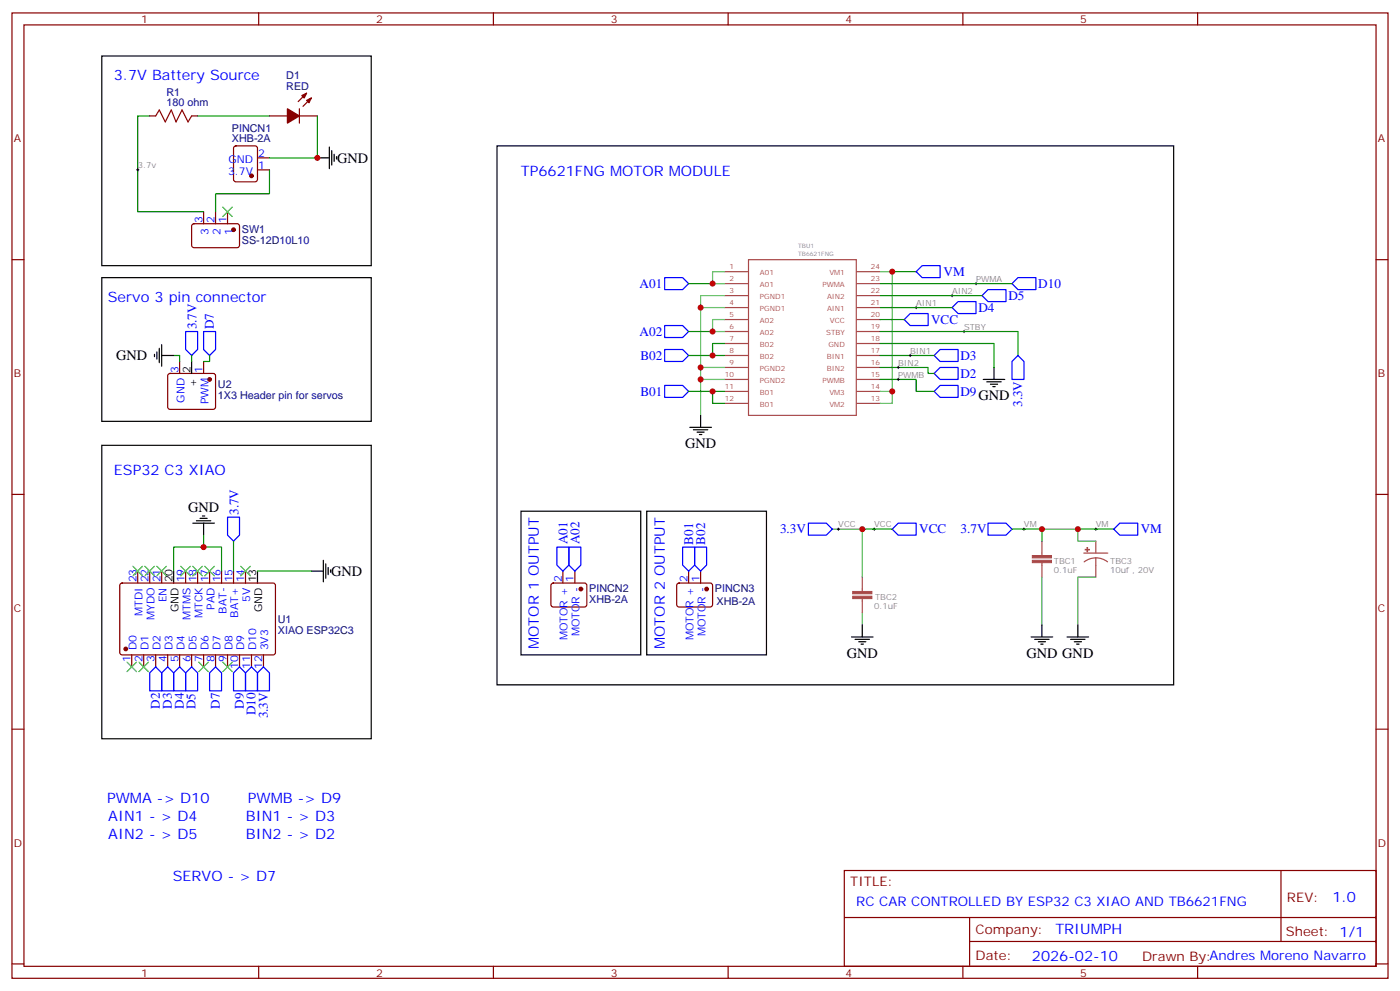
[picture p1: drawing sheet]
<svg xmlns="http://www.w3.org/2000/svg" width="412mm" height="292mm" viewBox="0 0 412 292" stroke-linecap="round" stroke-linejoin="round" font-family="sans-serif">
<g fill="none" stroke="#870000" stroke-width=".35">
<path d="M3.5 3.8h405.4v284.3h-405.4zM7.1 7.3h398.2v277.3h-398.2zM76.2 3.8v3.5M145.3 3.8v3.5M214.5 3.8v3.5M283.6 3.8v3.5M352.8 3.8v3.5M44.1 34.1h1.8M56.4 34.1h1.8M79.4 34.1h5.3M88.2 34.1h5.3M88.2 32v4.3"/>
<path d="M90.3 27.4l-2.5 2.5M91.7 28.9l-2.4 2.4M69 43.2l.5-.2h5.6l.7 .4v9.4l-.4 .7-5.9 .1-.7-.5v-9.4zM75.8 50h3.6M75.8 46.5h3.6M3.5 76.5h3.6M56.7 66.1l.4-.2 13 .1 .5 .6-.1 5.9-.7 .5-12.9-.1-.5-.7v-5.6zM60 62.4v3.5M63.5 62.4v3.5M67 62.4v3.5M405.3 76.5h3.6M49.6 110.2l.5-.2h12.7l.5 .2 .2 .5-.1 9.4-.6 .5-13-.1-.4-.6v-9.2z"/>
<path d="M52.9 106.5v3.5M60 106.5v3.5M3.5 145.6h3.6M405.3 145.6h3.6M35.5 171.9l.5-.2 44.7 .1 .4 .6v20.1l-.7 .4-44.7-.1-.4-.6v-19.8zM40.6 168.2v3.5M44.1 168.2v3.5M47.6 168.2v3.5M54.7 168.2v3.5M58.2 168.2v3.5M61.7 168.2v3.5M65.3 168.2v3.5"/>
<path d="M68.8 168.2v3.5M72.3 168.2v3.5M162.5 171.9l.5-.2 9.4 .1 .5 .6-.1 6-.6 .4-9.5-.1-.4-.6v-5.7zM165.8 168.2v3.5M169.3 168.2v3.5M199.6 171.9l.4-.2 9.5 .1 .4 .6-.1 6-.6 .4-9.4-.1-.5-.6v-5.7zM202.8 168.2v3.5M206.4 168.2v3.5M38.8 192.9v3.5M42.3 192.9v3.5M45.9 192.9v3.5M49.4 192.9v3.5"/>
<path d="M52.9 192.9v3.5M56.4 192.9v3.5M60 192.9v3.5M63.5 192.9v3.5M67 192.9v3.5M70.6 192.9v3.5M74.1 192.9v3.5M77.6 192.9v3.5M3.5 214.8h3.6M405.3 214.8h3.6M248.7 256.4h156.6v28.2h-156.6zM377.3 256.4v20.9"/>
<path d="M248.7 270.2h156.5M285.6 277.3h119.6M285.6 270.2v14.2M3.5 283.9h3.6M76.2 284.6v3.5M145.3 284.6v3.5M214.5 284.6v3.5M283.6 284.6v3.5M352.8 284.6v3.5M405.3 283.9h3.6"/>
</g>
<g fill="none" stroke="#000" stroke-width=".35">
<path d="M30 16.5h79.4v61.7h-79.4zM93.5 46.5h3.5M97 43.3v6.4M97.7 44.4v4.2M98.4 45.4v2.2M99.1 46.1v.7M146.4 43h199.3v158.7h-199.3zM30 81.8h79.4v42.3h-79.4zM45.5 104.4v.7M46.2 103.6v2.2M46.9 102.6v4.2M47.6 104.7h3.6"/>
<path d="M47.6 101.5v6.4M56.4 106.5v3.5M289.6 111.8h6.4M290.7 112.5h4.2M291.7 113.2h2.2M292.5 113.9h.7M292.8 108.2v3.6M30 131.2h79.4v86.4h-79.4zM203.2 125.9h6.3M204.3 126.6h4.2M205.3 127.3h2.1M206 128h.7"/>
<path d="M206.4 122.3v3.6M56.8 154.1h6.3M57.9 153.4h4.2M58.9 152.7h2.1M59.6 152h.7M60 154.1v3.5M153.5 150.6h35.2v42.3h-35.2zM190.5 150.6h35.3v42.3h-35.3zM51.2 168.2v3.5M75.8 168.2v3.5M91.7 168.2h3.5M95.2 165v6.4"/>
<path d="M96 166.1v4.2M96.7 167.1v2.2M97.4 167.9v.7M250.8 187.6h6.4M251.9 188.3h4.2M252.9 189h2.2M253.6 189.7h.8M254 184.1v3.5M303.7 187.6h6.4M304.8 188.3h4.2M305.9 189h2.1M306.6 189.7h.7"/>
<path d="M306.9 184.1v3.5M314.3 187.6h6.4M315.4 188.3h4.2M316.4 189h2.2M317.1 189.7h.8M317.5 184.1v3.5"/>
</g>
<g fill="#870000" stroke="#870000" stroke-width=".35">
<path d="M84.7 32l3.5 2.1-3.5 2.2z"/>
<path d="M88.9 28.2l1.4-.8-.7 1.5z"/>
<path d="M90.3 29.6l1.4-.7-.7 1.4z"/>
<circle cx="37" cy="191.1" r=".53"/>
<circle cx="68.8" cy="67.7" r=".53"/>
<circle cx="74.1" cy="51.8" r=".53"/>
<circle cx="171.1" cy="173.5" r=".53"/>
<circle cx="208.1" cy="173.5" r=".53"/>
<circle cx="61.7" cy="111.8" r=".53"/>
</g>
<g fill="none" stroke="#a64a4a" stroke-width=".35">
<path d="M220.5 76.5h31.7v45.8h-31.7zM213.4 80h7M213.4 83.5h7M213.4 87.1h7M213.4 90.6h7M213.4 94.1h7M213.4 97.6h7M252.3 80h7M252.3 83.5h7M252.3 87.1h7M252.3 90.6h7M252.3 94.1h7"/>
<path d="M252.3 97.6h7M213.4 101.2h7M213.4 104.7h7M213.4 108.2h7M213.4 111.8h7M213.4 115.3h7M213.4 118.8h7M252.3 101.2h7M252.3 104.7h7M252.3 108.2h7M252.3 111.8h7M252.3 115.3h7"/>
<path d="M252.3 118.8h7M306.9 159.4v4.2M322.8 159.4v3.5M254 170v4.2M254 176.3v4.3M306.9 165.7v4.3M319.3 162.9h7M322.8 164.3l1.8 .3 1.6 .9M322.8 164.3l-1.8 .3-1.6 .9M322.8 164.3v5.7"/>
</g>
<g fill="#a64a4a" stroke="#a64a4a" stroke-width=".29">
<path d="M304.1 165h5.6v.7h-5.6z"/>
<path d="M304.1 163.6h5.6v.7h-5.6z"/>
<path d="M251.2 175.6h5.6v.7h-5.6z"/>
<path d="M251.2 174.2h5.6v.7h-5.6z"/>
<path d="M319.7 161.8h1.2v.2h-1.2z"/>
<path d="M320.2 161.3h.2v1.2h-.2z"/>
</g>
<g fill="none" stroke="#4aa64a" stroke-width=".35">
<path d="M206.4 90.6h7M213.4 87.1h-7v35.2M213.4 80h-3.5v3.5h3.5M213.4 94.1h-3.5v3.5h3.5M259.3 80h3.5v38.8h-3.5M206.4 108.2h7M206.4 111.8h7M259.3 115.3h3.5M245.2 155.9h8.8v14.1M306.9 155.9h10.6v3.5h5.3M306.9 170v14.1M322.8 170h-5.3v14.1"/>
<path d="M254 180.6v3.5"/>
</g>
<g fill="none" stroke="#000" stroke-width=".29">
<path d="M40.2 50h.7M40.6 49.7v.7M269.5 90.6h.7M269.9 90.2v.7M280.1 87.1h.7M280.5 86.7v.7M283.6 97.6h.7M284 97.3v.7M287.2 83.5h.7M287.5 83.2v.7M264.2 108.2h.7M264.2 111.8h.7"/>
<path d="M264.6 107.9v.7M264.6 111.4v.7M267.8 104.7h.7M268.1 104.4v.7M246.6 155.9h.7M246.9 155.5v.7M257.2 155.9h.7M257.5 155.5v.7M301.3 155.9h.7M301.6 155.5v.7M322.4 155.9h.7M322.8 155.5v.7"/>
</g>
<g fill="none" stroke="#008700" stroke-width=".35">
<path d="M44.1 34.1h-3.5v28.3h19.4M58.2 34.1h21.2M93.5 34.1v12.4h-14.1M79.4 50v7.1h-15.9v5.3M202.8 83.5h7.1M202.8 97.6h7.1M259.3 97.6h40.6v7.1M259.3 83.5h38.8M259.3 87.1h30M259.3 90.6h21.2M259.3 94.1h7M262.8 80h7.1"/>
<path d="M51.2 104.7h1.7v1.8M56.4 104.7v1.8M61.7 104.7v1.8h-1.7M202.8 104.7h7.1M202.8 115.3h7.1M213.4 101.2h-3.5v3.5h3.5M213.4 115.3h-3.5v3.5h3.5M259.3 101.2h33.5v7M259.3 108.2h14.1v1.8h1.8M259.3 111.8h10.6v3.5h5.3M259.3 104.7h15.9M60 157.6v3.5h-8.8v7.1"/>
<path d="M68.8 159.4v8.8M254 155.9h8.8M298.1 155.9h8.8v3.5M317.5 155.9h10.6M60 161.1h5.3v7.1M75.8 168.2h15.9"/>
</g>
<path d="M45.9 34.1l1-1.7 1.8 3.5 1.7-3.5 1.5 3.5 1.7-3.5 1.8 3.5 1-1.8" fill="none" stroke="#a10000" stroke-width=".35"/>
<g fill="none" stroke="#00f" stroke-width=".35">
<path d="M54.7 97.6h3.5v5.3l-1.8 1.8-1.7-1.8zM60 97.6h3.5v5.3l-1.8 1.8-1.7-1.8zM195.8 81.8h5.3l1.7 1.7-1.7 1.8h-5.3zM195.8 95.9h5.3l1.7 1.7-1.7 1.8h-5.3zM266.3 94.1l1.8-1.7h5.3v3.5h-5.3zM269.9 80l1.7-1.8h5.3v3.6h-5.3zM280.5 90.6l1.7-1.8h5.3v3.6h-5.3zM291 85.3h5.3v3.5h-5.3l-1.7-1.7zM298.1 83.5l1.8-1.7h5.3v3.5h-5.3zM195.8 102.9h5.3l1.7 1.8-1.7 1.8h-5.3zM195.8 113.5h5.3l1.7 1.8-1.7 1.8h-5.3zM275.2 104.7l1.7-1.8h5.3v3.6h-5.3z"/>
<path d="M275.2 110l1.7-1.8h5.3v3.6h-5.3zM275.2 115.3l1.7-1.8h5.3v3.6h-5.3zM299.9 104.7l1.7 1.8v5.3h-3.5v-5.3zM67 152.3h3.6v5.3l-1.8 1.8-1.8-1.8zM238.1 154.1h5.3l1.8 1.8-1.8 1.7h-5.3zM262.8 155.9l1.8-1.8h5.3v3.5h-5.3zM291 154.1h5.3l1.8 1.8-1.8 1.7h-5.3zM328.1 155.9l1.7-1.8h5.3v3.5h-5.3zM164 161.1h3.6v5.3l-1.8 1.8-1.8-1.8zM167.6 161.1h3.5v5.3l-1.8 1.8-1.7-1.8zM201.1 161.1h3.5v5.3l-1.8 1.8-1.7-1.8zM204.6 161.1h3.5v5.3l-1.7 1.8-1.8-1.8z"/>
<path d="M45.9 196.4l1.7 1.8v5.3h-3.5v-5.3zM49.4 196.4l1.8 1.8v5.3h-3.6v-5.3zM52.9 196.4l1.8 1.8v5.3h-3.5v-5.3zM56.4 196.4l1.8 1.8v5.3h-3.5v-5.3zM63.5 196.4l1.8 1.8v5.3h-3.6v-5.3zM70.6 196.4l1.7 1.8v5.3h-3.5v-5.3zM74.1 196.4l1.7 1.8v5.3h-3.5v-5.3zM77.6 196.4l1.8 1.8v5.3h-3.6v-5.3z"/>
</g>
<g fill="none" stroke="#3c3" stroke-width=".35">
<path d="M65.6 61l2.8 2.8M68.4 61l-2.8 2.8M39.2 166.8l2.8 2.8M42 166.8l-2.8 2.8M42.7 166.8l2.8 2.8M45.5 166.8l-2.8 2.8M46.2 166.8l2.8 2.8M49 166.8l-2.8 2.8M53.3 166.8l2.8 2.8M56.1 166.8l-2.8 2.8M56.8 166.8l2.8 2.8M59.6 166.8l-2.8 2.8"/>
<path d="M60.3 166.8l2.8 2.8M63.1 166.8l-2.8 2.8M70.9 166.8l2.8 2.8M73.7 166.8l-2.8 2.8M37.4 195l2.8 2.8M40.2 195l-2.8 2.8M40.9 195l2.8 2.8M43.7 195l-2.8 2.8M58.6 195l2.8 2.8M61.4 195l-2.8 2.8M65.6 195l2.8 2.8M68.4 195l-2.8 2.8"/>
</g>
<g fill="#c00">
<circle cx="206.4" cy="90.6" r=".88"/>
<circle cx="206.4" cy="108.2" r=".88"/>
<circle cx="206.4" cy="111.8" r=".88"/>
<circle cx="262.8" cy="115.3" r=".88"/>
<circle cx="60" cy="161.1" r=".88"/>
<circle cx="209.9" cy="83.5" r=".88"/>
<circle cx="209.9" cy="97.6" r=".88"/>
<circle cx="209.9" cy="104.7" r=".88"/>
<circle cx="209.9" cy="115.3" r=".88"/>
<circle cx="317.5" cy="155.9" r=".88"/>
<circle cx="262.8" cy="80" r=".88"/>
<circle cx="254" cy="155.9" r=".88"/>
<circle cx="306.9" cy="155.9" r=".88"/>
<circle cx="93.5" cy="46.5" r=".88"/>
</g>
<g font-size="4.2" fill="#00f">
<text x="33.5" y="23.6">3.7V Battery Source</text>
<text x="153.5" y="51.8">TP6621FNG MOTOR MODULE</text>
<text x="31.7" y="88.8">Servo 3 pin connector</text>
<text x="33.5" y="140">ESP32 C3 XIAO</text>
<text x="158.7" y="191.1" transform="rotate(-90 158.7 191.1)">MOTOR 1 OUTPUT</text>
<text x="195.8" y="191.1" transform="rotate(-90 195.8 191.1)">MOTOR 2 OUTPUT</text>
<text x="31.6" y="236.6">PWMA -&gt; D10</text>
<text x="73" y="236.6">PWMB -&gt; D9</text>
<text x="31.9" y="241.9">AIN1 - &gt; D4</text>
<text x="72.5" y="241.9">BIN1 - &gt; D3</text>
<text x="31.9" y="247.2">AIN2 - &gt; D5</text>
<text x="72.5" y="247.2">BIN2 - &gt; D2</text>
<text x="50.9" y="259.6">SERVO - &gt; D7</text>
<text x="392.5" y="265.7">1.0</text>
<text x="310.9" y="275.2">TRIUMPH</text>
<text x="304" y="283">2026-02-10</text>
</g>
<g font-size="4.2">
<text x="99.3" y="47.9">GND</text>
<text x="34.2" y="106.1">GND</text>
<text x="288.2" y="117.8">GND</text>
<text x="201.8" y="132">GND</text>
<text x="55.4" y="150.9">GND</text>
<text x="97.5" y="169.6">GND</text>
<text x="249.4" y="193.7">GND</text>
<text x="302.3" y="193.7">GND GND</text>
</g>
<g font-size="3.9" fill="#00f">
<text x="278" y="81.4">VM</text>
<text x="188.4" y="84.8">A01</text>
<text x="297" y="88.4">D5</text>
<text x="305.9" y="84.8">D10</text>
<text x="274.3" y="95.3">VCC</text>
<text x="288.2" y="92">D4</text>
<text x="57.9" y="97" transform="rotate(-90 57.9 97)">3.7V</text>
<text x="63" y="96.9" transform="rotate(-90 63 96.9)">D7</text>
<text x="188.4" y="98.9">A02</text>
<text x="188.6" y="106">B02</text>
<text x="282.9" y="106.1">D3</text>
<text x="282.9" y="111.4">D2</text>
<text x="188.6" y="116.5">B01</text>
<text x="282.9" y="116.6">D9</text>
<text x="301.1" y="119.9" transform="rotate(-90 301.1 119.9)">3.3V</text>
<text x="70.2" y="151.7" transform="rotate(-90 70.2 151.7)">3.7V</text>
<text x="167.2" y="160.3" transform="rotate(-90 167.2 160.3)">A01</text>
<text x="170.7" y="160.3" transform="rotate(-90 170.7 160.3)">A02</text>
<text x="204.2" y="160.4" transform="rotate(-90 204.2 160.4)">B01</text>
<text x="207.7" y="160.4" transform="rotate(-90 207.7 160.4)">B02</text>
<text x="229.8" y="157.1">3.3V</text>
<text x="270.8" y="157.1">VCC</text>
<text x="283" y="157">3.7V</text>
<text x="336" y="157.1">VM</text>
<text x="47.1" y="208.8" transform="rotate(-90 47.1 208.8)">D2</text>
<text x="50.6" y="208.8" transform="rotate(-90 50.6 208.8)">D3</text>
<text x="54.2" y="208.8" transform="rotate(-90 54.2 208.8)">D4</text>
<text x="57.6" y="208.9" transform="rotate(-90 57.6 208.9)">D5</text>
<text x="64.8" y="208.8" transform="rotate(-90 64.8 208.8)">D7</text>
<text x="71.8" y="208.8" transform="rotate(-90 71.8 208.8)">D9</text>
<text x="75.3" y="210.7" transform="rotate(-90 75.3 210.7)">D10</text>
<text x="78.9" y="211.6" transform="rotate(-90 78.9 211.6)">3.3V</text>
<text x="252.2" y="267">RC CAR CONTROLLED BY ESP32 C3 XIAO AND TB6621FNG</text>
</g>
<g font-size="3.9" fill="#800">
<text x="250.5" y="261">TITLE:</text>
<text x="379.1" y="265.7">REV:</text>
<text x="287.4" y="275.2">Company:</text>
<text x="378.7" y="275.8">Sheet: 1/1</text>
<text x="287.4" y="282.9">Date:</text>
<text x="336.4" y="282.9">Drawn By:Andres Moreno Navarro</text>
</g>
<g font-size="3.2" fill="#800">
<text x="41.6" y="6.8">1</text>
<text x="110.8" y="6.8">2</text>
<text x="179.9" y="6.8">3</text>
<text x="249.1" y="6.8">4</text>
<text x="318.2" y="6.8">5</text>
<text x="4.1" y="41.9">A</text>
<text x="405.9" y="41.9">A</text>
<text x="4.1" y="111.1">B</text>
<text x="405.9" y="111.1">B</text>
<text x="4.1" y="180.2">C</text>
<text x="405.9" y="180.2">C</text>
<text x="4.1" y="249.3">D</text>
<text x="405.9" y="249.3">D</text>
<text x="41.6" y="287.6">1</text>
<text x="110.8" y="287.6">2</text>
<text x="179.9" y="287.6">3</text>
<text x="249.1" y="287.6">4</text>
<text x="318.2" y="287.6">5</text>
</g>
<g font-size="3.2" fill="#000080">
<text x="84.3" y="23.2">D1</text>
<text x="49" y="28.1">R1</text>
<text x="84.3" y="26.4">RED</text>
<text x="49" y="31.3">180 ohm</text>
<text x="68.3" y="41.9">XHB-2A</text>
<text x="68.3" y="38.8">PINCN1</text>
<text x="71.3" y="71.8">SS-12D10L10</text>
<text x="71.3" y="68.6">SW1</text>
<text x="64.2" y="117.5">1X3 Header pin for servos</text>
<text x="64.2" y="114.3">U2</text>
<text x="173.6" y="177.5">XHB-2A</text>
<text x="173.6" y="174.3">PINCN2</text>
<text x="210.6" y="174.3">PINCN3</text>
<text x="211.1" y="178.2">XHB-2A</text>
<text x="81.8" y="183.5">U1</text>
<text x="81.8" y="186.6">XIAO ESP32C3</text>
</g>
<g font-size="3.2" fill="#00f">
<text x="67.3" y="47.9">GND</text>
<text x="76" y="46.1">2</text>
<text x="67.2" y="51.4">3.7V</text>
<text x="76" y="49.7">1</text>
<text x="59.6" y="65.7" transform="rotate(-90 59.6 65.7)">3</text>
<text x="63.1" y="65.7" transform="rotate(-90 63.1 65.7)">2</text>
<text x="66.7" y="65.7" transform="rotate(-90 66.7 65.7)">1</text>
<text x="61.4" y="69.2" transform="rotate(-90 61.4 69.2)">3</text>
<text x="64.9" y="69.2" transform="rotate(-90 64.9 69.2)">2</text>
<text x="68.4" y="69.2" transform="rotate(-90 68.4 69.2)">1</text>
<text x="52.6" y="109.8" transform="rotate(-90 52.6 109.8)">3</text>
<text x="59.6" y="109.8" transform="rotate(-90 59.6 109.8)">1</text>
<text x="54.3" y="118.6" transform="rotate(-90 54.3 118.6)">GND</text>
<text x="61.4" y="119" transform="rotate(-90 61.4 119)">PWM</text>
<text x="40.2" y="171.6" transform="rotate(-90 40.2 171.6)">23</text>
<text x="43.7" y="171.6" transform="rotate(-90 43.7 171.6)">22</text>
<text x="47.3" y="171.6" transform="rotate(-90 47.3 171.6)">21</text>
<text x="54.3" y="171.6" transform="rotate(-90 54.3 171.6)">19</text>
<text x="57.9" y="171.6" transform="rotate(-90 57.9 171.6)">18</text>
<text x="61.4" y="171.6" transform="rotate(-90 61.4 171.6)">17</text>
<text x="64.9" y="171.6" transform="rotate(-90 64.9 171.6)">16</text>
<text x="68.4" y="171.6" transform="rotate(-90 68.4 171.6)">15</text>
<text x="72" y="171.6" transform="rotate(-90 72 171.6)">14</text>
<text x="165.5" y="171.6" transform="rotate(-90 165.5 171.6)">2</text>
<text x="169" y="171.6" transform="rotate(-90 169 171.6)">1</text>
<text x="202.5" y="171.6" transform="rotate(-90 202.5 171.6)">2</text>
<text x="206" y="171.6" transform="rotate(-90 206 171.6)">1</text>
<text x="49" y="177.4" transform="rotate(-90 49 177.4)">EN</text>
<text x="63.1" y="179.6" transform="rotate(-90 63.1 179.6)">PAD</text>
<text x="73.7" y="177.2" transform="rotate(-90 73.7 177.2)">5V</text>
<text x="42" y="181.4" transform="rotate(-90 42 181.4)">MTDI</text>
<text x="45.5" y="182.6" transform="rotate(-90 45.5 182.6)">MYDO</text>
<text x="56.1" y="182.5" transform="rotate(-90 56.1 182.5)">MTMS</text>
<text x="59.6" y="182.1" transform="rotate(-90 59.6 182.1)">MTCK</text>
<text x="66.7" y="180.8" transform="rotate(-90 66.7 180.8)">BAT-</text>
<text x="70.2" y="181.9" transform="rotate(-90 70.2 181.9)">BAT+</text>
<text x="40.2" y="191.6" transform="rotate(-90 40.2 191.6)">D0</text>
<text x="43.7" y="191.6" transform="rotate(-90 43.7 191.6)">D1</text>
<text x="47.3" y="191.6" transform="rotate(-90 47.3 191.6)">D2</text>
<text x="50.8" y="191.6" transform="rotate(-90 50.8 191.6)">D3</text>
<text x="54.3" y="191.6" transform="rotate(-90 54.3 191.6)">D4</text>
<text x="57.9" y="191.6" transform="rotate(-90 57.9 191.6)">D5</text>
<text x="61.4" y="191.6" transform="rotate(-90 61.4 191.6)">D6</text>
<text x="64.9" y="191.6" transform="rotate(-90 64.9 191.6)">D7</text>
<text x="68.4" y="191.6" transform="rotate(-90 68.4 191.6)">D8</text>
<text x="72" y="191.6" transform="rotate(-90 72 191.6)">D9</text>
<text x="75.5" y="191.6" transform="rotate(-90 75.5 191.6)">D10</text>
<text x="79" y="191.6" transform="rotate(-90 79 191.6)">3V3</text>
<text x="167.2" y="188.6" transform="rotate(-90 167.2 188.6)">MOTOR +</text>
<text x="170.7" y="187.4" transform="rotate(-90 170.7 187.4)">MOTOR -</text>
<text x="204.3" y="188.6" transform="rotate(-90 204.3 188.6)">MOTOR +</text>
<text x="207.8" y="187.4" transform="rotate(-90 207.8 187.4)">MOTOR -</text>
<text x="38.5" y="195.1" transform="rotate(-90 38.5 195.1)">1</text>
<text x="42" y="195.1" transform="rotate(-90 42 195.1)">2</text>
<text x="45.5" y="195.1" transform="rotate(-90 45.5 195.1)">3</text>
<text x="49" y="195.1" transform="rotate(-90 49 195.1)">4</text>
<text x="52.6" y="195.1" transform="rotate(-90 52.6 195.1)">5</text>
<text x="56.1" y="195.1" transform="rotate(-90 56.1 195.1)">6</text>
<text x="59.6" y="195.1" transform="rotate(-90 59.6 195.1)">7</text>
<text x="63.1" y="195.1" transform="rotate(-90 63.1 195.1)">8</text>
<text x="66.7" y="195.1" transform="rotate(-90 66.7 195.1)">9</text>
<text x="70.2" y="197.1" transform="rotate(-90 70.2 197.1)">10</text>
<text x="73.7" y="197.1" transform="rotate(-90 73.7 197.1)">11</text>
<text x="77.3" y="197.1" transform="rotate(-90 77.3 197.1)">12</text>
</g>
<g font-size="3.2">
<text x="56.1" y="109.8" transform="rotate(-90 56.1 109.8)">2</text>
<text x="57.9" y="113.9" transform="rotate(-90 57.9 113.9)">+</text>
<text x="50.8" y="171.6" transform="rotate(-90 50.8 171.6)">20</text>
<text x="75.5" y="171.6" transform="rotate(-90 75.5 171.6)">13</text>
<text x="52.6" y="180.3" transform="rotate(-90 52.6 180.3)">GND</text>
<text x="77.3" y="180.3" transform="rotate(-90 77.3 180.3)">GND</text>
</g>
<g font-size="2.5" fill="#838383">
<text x="40.6" y="49.5">3.7v</text>
<text x="287.5" y="83">PWMA</text>
<text x="280.5" y="86.6">AIN2</text>
<text x="269.9" y="90.1">AIN1</text>
<text x="284" y="97.2">STBY</text>
<text x="264.6" y="107.7">BIN2</text>
<text x="268.1" y="104.2">BIN1</text>
<text x="264.6" y="111.3">PWMB</text>
<text x="246.9" y="155.4">VCC</text>
<text x="257.5" y="155.4">VCC</text>
<text x="301.6" y="155.4">VM</text>
<text x="322.8" y="155.4">VM</text>
<text x="310.4" y="166.2">TBC1</text>
<text x="327" y="166.2">TBC3</text>
<text x="310.4" y="168.6">0.1uF</text>
<text x="327" y="168.6">10uf , 20V</text>
<text x="257.5" y="179.2">0.1uF</text>
<text x="257.8" y="176.8">TBC2</text>
</g>
<g font-size="2.1" fill="#a54b4b">
<text x="214.9" y="79.3">1</text>
<text x="214.9" y="82.8">2</text>
<text x="223.8" y="81.1">A01</text>
<text x="244.3" y="81.1">VM1</text>
<text x="256.5" y="82.8">23</text>
<text x="256.5" y="79.3">24</text>
<text x="214.9" y="86.4">3</text>
<text x="214.9" y="89.9">4</text>
<text x="223.8" y="84.6">A01</text>
<text x="223.8" y="88.1">PGND1</text>
<text x="242.3" y="84.6">PWMA</text>
<text x="243.6" y="88.1">AIN2</text>
<text x="256.5" y="89.9">21</text>
<text x="256.5" y="86.4">22</text>
<text x="214.9" y="93.4">5</text>
<text x="223.8" y="91.6">PGND1</text>
<text x="223.8" y="95.2">A02</text>
<text x="243.6" y="91.6">AIN1</text>
<text x="244.5" y="95.2">VCC</text>
<text x="256.5" y="93.4">20</text>
<text x="214.9" y="97">6</text>
<text x="214.9" y="100.5">7</text>
<text x="223.8" y="98.7">A02</text>
<text x="243.4" y="98.7">STBY</text>
<text x="256.5" y="100.5">18</text>
<text x="256.5" y="97">19</text>
<text x="214.9" y="104">8</text>
<text x="214.9" y="107.5">9</text>
<text x="223.8" y="102.2">B02</text>
<text x="223.8" y="105.7">B02</text>
<text x="243.6" y="105.7">BIN1</text>
<text x="244" y="102.2">GND</text>
<text x="256.5" y="107.5">16</text>
<text x="256.5" y="104">17</text>
<text x="213.5" y="111.1">10</text>
<text x="223.8" y="109.3">PGND2</text>
<text x="223.8" y="112.8">PGND2</text>
<text x="242.3" y="112.8">PWMB</text>
<text x="243.6" y="109.3">BIN2</text>
<text x="256.5" y="111.1">15</text>
<text x="213.5" y="114.6">11</text>
<text x="213.5" y="118.1">12</text>
<text x="223.8" y="116.3">B01</text>
<text x="223.8" y="119.9">B01</text>
<text x="244.3" y="119.9">VM2</text>
<text x="244.3" y="116.3">VM3</text>
<text x="256.5" y="118.1">13</text>
<text x="256.5" y="114.6">14</text>
</g>
<g font-size="1.8" fill="#838383">
<text x="235.1" y="75.4">TB6621FNG</text>
<text x="235.1" y="73">TBU1</text>
</g>
</svg>
